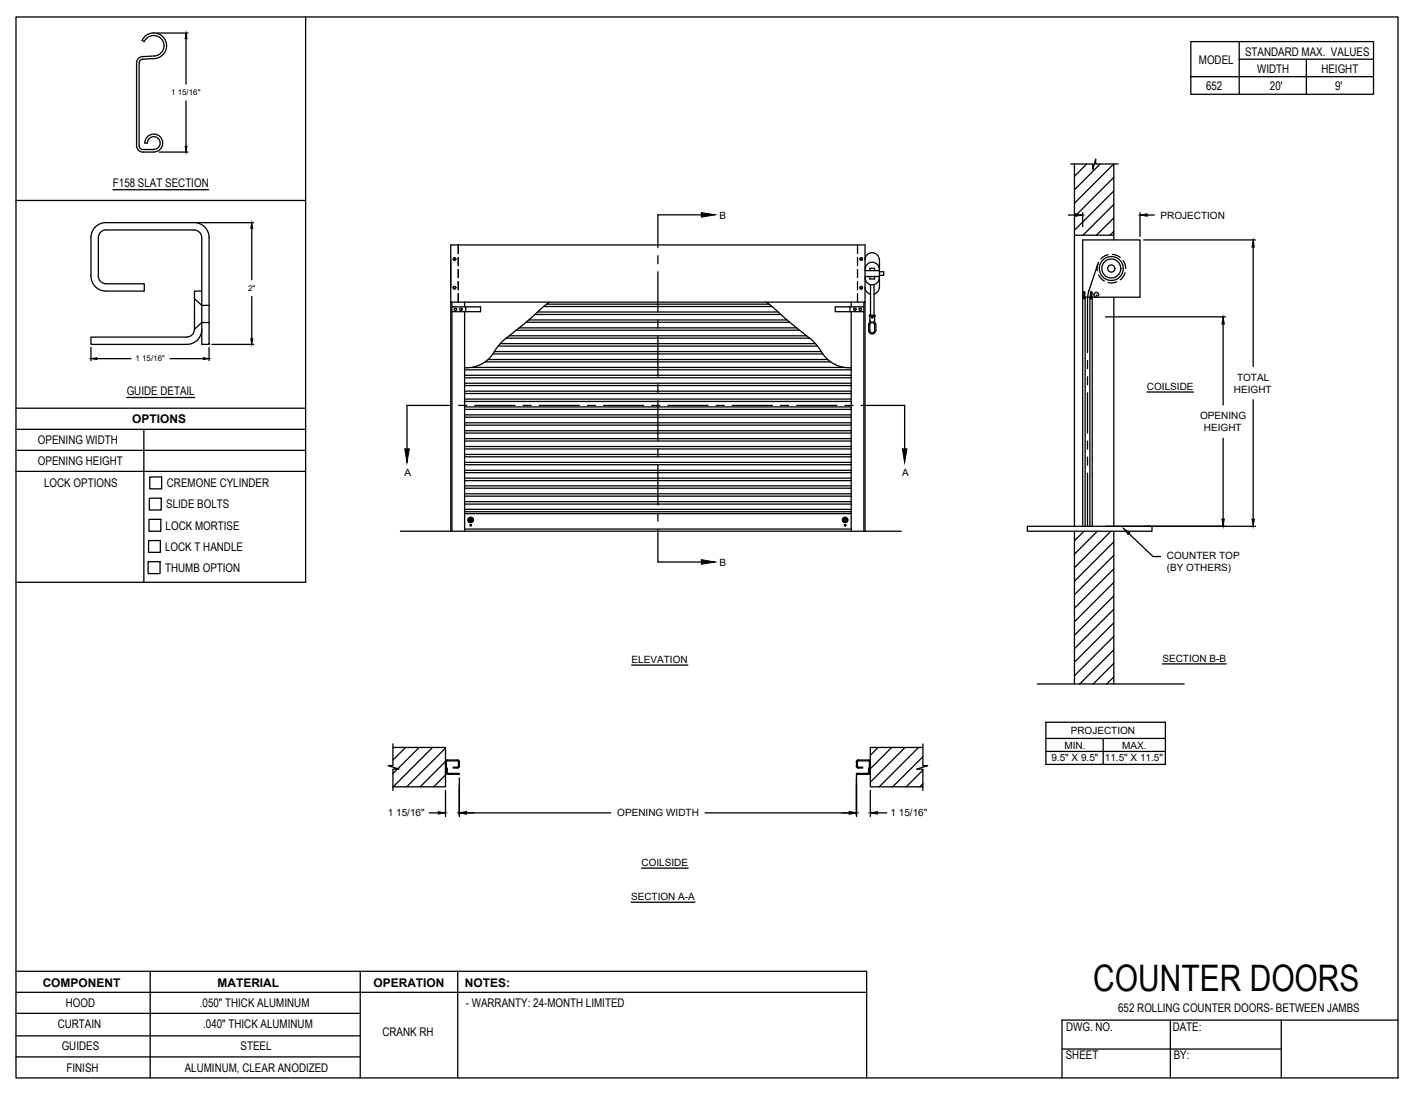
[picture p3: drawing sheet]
<svg xmlns="http://www.w3.org/2000/svg" width="279mm" height="216mm" viewBox="0 0 279 216" stroke-linecap="round" stroke-linejoin="round" font-family="sans-serif">
<!-- layer: ANNOTATIONS -->
<g fill="none" stroke="#000" stroke-width=".25">
<path d="M30.9 6.5h6.2M36.7 7.6v9M36.7 19.9v9M31.4 30h5.7M38.9 43.9h11.2M49.7 45.1v10.1M49.7 58.5v8.3M210.8 42.4h1.4M213.6 42v2.7M224.9 42v4.7M225.7 47.3h22M226.4 42.4h1.4"/>
<path d="M247.3 48.8v23.5M17.9 68.5v2.7M19.1 70.8h6.7M33.5 70.8h6.6M41.3 68.5v2.7M41.8 68h8.3M218.1 62.5h23.7M226.3 77.4h9.2M241.3 63.9v16M247.3 78.9v23.5M241.3 86.5v15.9M218.1 103.9h29.6"/>
<path d="M222.7 105.3l4.8 4.5h1.5M124.6 131.3h11.1M229.4 131h12.6M87.9 156v5.1M90.6 153.5v7.6M169 152.8v8.3M171.7 156v5.1M206.4 142.5h23.6v8.4h-23.6zM206.4 145.7h23.6M206.4 148.3h23.6M217.7 145.7v5.2M84.7 160.4h1.8"/>
<path d="M92.1 160.4h28.4M124.5 178.1h12.6M126.6 171.3h9.2M139.1 160.4h28.5M173.1 160.4h1.9"/>
</g>
<g fill="#000" stroke="#000" stroke-width=".2">
<path d="M36.7 6.5l.2 1.1h-.4zM36.5 28.9h.4l-.2 1.1zM49.7 43.9l.2 1.2h-.4zM212.2 42.2l1.4 .2-1.4 .3zM224.9 42.4l1.5-.2v.5zM247.3 47.3l.2 1.5h-.5zM17.9 70.8l1.2-.2v.4zM40.1 70.6l1.2 .2-1.2 .2zM49.5 66.8h.4l-.2 1.2zM241.3 62.5l.3 1.4h-.5zM221.7 104.3l1.2 .8-.3 .4zM241.1 102.4h.5l-.3 1.5z"/>
<path d="M247 102.4h.5l-.2 1.5zM86.5 160.2l1.4 .2-1.4 .3zM90.6 160.4l1.5-.2v.5zM167.6 160.2l1.4 .2-1.4 .3zM171.7 160.4l1.4-.2v.5z"/>
</g>
<!-- layer: CRANK RH -->
<g fill="none" stroke="#000" stroke-width=".25">
<path d="M211.3 32.4h4.3v1l.6-2v1h4.4M212 32.4v71.5M214.4 32.4l-2.4 2.4M217.1 32.4l-5.1 5.1M219.8 35l-7.8 7.8M219.8 37.7l-7.8 7.7M88.9 59.6h81.8v-11.3h-81.8v56.5M89.2 59.6v45.2M90.4 48.3v1.7M90.4 50.8v1.6M90.4 53.2v1.6M90.4 55.6v1.6"/>
<path d="M90.4 58v1.6M91.7 59.6v1M108.4 59.6l-1.8 1.5M151.2 59.6l1.8 1.5M168 59.6v1M169.2 48.3v1.7M169.2 50.8v1.6M169.2 53.2v1.6M169.2 55.6v1.6M169.2 58v1.6M170.5 59.6v45.2M170.7 59.6v45.2"/>
<path d="M170.7 54.6h2.8M170.7 53.4h2.8M170.7 56.7a1.41 1.41 0 0 0 1 1.4M170.7 51.3a1.41 1.41 0 0 1 1.4-1.4 1.41 1.41 0 0 1 1.4 1.4M170.7 54.8a1.41 1.41 0 0 0 1.4 1.4 1.41 1.41 0 0 0 1.4-1.4M170.7 53.2a1.41 1.41 0 0 1 1.4-1.4 1.41 1.41 0 0 1 1.4 1.4M171.6 53.4v-.5h1v.5M171.6 54.6v.5h1v-.5M171.8 56.2v6M172.5 56.2v6M173.5 56.7a1.41 1.41 0 0 1-1.1 1.4M173.5 53.6h.9v.7h-.9"/>
<path d="M173.5 51.3v5.4M212 40.1l7.8-7.7v14.9M212 46.4h7.8M213.6 58.7v-11.4h11.3v11.4h-9.6M213.7 57.6h.4l-.1 1h-.2zM213.8 58.6v.1M214 57.6v1.1M214.1 58.7h-.5v45.2M214.1 58.7h1.4v45.2M214.1 58.7v45.2M215.1 58.7v45.2M215.2 58.6v-1h.3l-.1 1.1"/>
<path d="M215.2 58.6h.2M215.2 58.6v.1M215.2 57.6v1M216.3 58.2l.2 .2 .2-.1a.47 .47 0 0 0-.3-.6 .47 .47 0 0 0-.6 .5 .47 .47 0 0 0 .5 .5M216.6 52.1l-2 6.3v11.2M216.7 51.8l-.2 1v.6M216.8 54.3l.5 .7 .6 .5M218.7 50.3l-.7 .2-.8 .6M219.5 50.2l.8 .2 .7 .4M219.8 58.7v45.2M219.8 40.3l-6.1 6.1M219.8 43l-3.5 3.4"/>
<path d="M219.8 45.7l-.8 .7M220.3 55.6l-.9 .2h-.7M221.6 51.4l.4 .7 .1 .9M222 53.8l-.2 .6-.7 .8M89.2 60.6h5.6v.9h-5.6M91.7 79.2h76.3M91.7 78.8h76.3M91.7 77.7h76.3M91.7 77.2h76.3M91.7 74.5h76.3M91.7 74.1h76.3M91.7 75.6h76.3"/>
<path d="M91.7 76.1h76.3M91.7 73h76.3M91.7 61.5v43.3M91.9 60.6v.9M93.1 72.5h73.4M95.8 71.4h68.1M96.3 71h67M97.3 69.9h65M97.5 69.5a6.3 6.3 0 0 1-5.8 3.1M97.6 69.4h64.5M98.3 68.3h63M98.7 67.8h62.2"/>
<path d="M99.9 66.7h59.8M100.5 66.3h58.6M101.9 65.2h55.9M102.4 64.7h54.8M103.8 63.6h52M104.4 63.1h50.9M105.6 62.1h48.5M106.1 61.6h47.4M106.6 61.1l-3.2 2.8-4 3.2-1.2 1.3-.7 1.1M107.3 60.5h45.1M107.9 60h43.8M153.1 61.1l3.1 2.8 4 3.2 1.2 1.3 .7 1.1"/>
<path d="M162.1 69.5a6.3 6.3 0 0 0 5.9 3.1M167.7 60.6v.9M168 61.5v43.3M170.5 60.6h-5.7v.9h5.7M171.4 65.2a.71 .71 0 0 0 .7 .7 .71 .71 0 0 0 .7-.7M171.4 64.1v1.1M171.6 62.4l-.1-.1 .1-.1h1v.2M171.6 62.4h1v.8a.48 .48 0 0 1-.5 .4 .48 .48 0 0 1-.5-.4zM171.7 63.3l-.3 .8M171.7 63.9a.48 .48 0 0 1 .5-.2 .48 .48 0 0 1 .4 .4v1.1a.48 .48 0 0 1-.5 .5 .48 .48 0 0 1-.5-.5zM172.6 63.3l.2 .8M172.8 64.1v1.1"/>
<path d="M214.6 71.2v1.5M214.6 74.3v1.6M214.6 77.5v7.9M91.7 99.5h76.3M91.7 99h76.3M91.7 88.6h76.3M91.7 88.1h76.3M91.7 91.7h76.3M91.7 91.2h76.3M91.7 89.7h76.3M91.7 90.1h76.3M91.7 94.8h76.3"/>
<path d="M91.7 94.4h76.3M91.7 92.8h76.3M91.7 93.3h76.3M91.7 97.9h76.3M91.7 97.5h76.3M91.7 95.9h76.3M91.7 96.4h76.3M91.7 85.5h76.3M91.7 85h76.3M91.7 86.6h76.3M91.7 87h76.3M91.7 82.3h76.3"/>
<path d="M91.7 81.9h76.3M91.7 83.4h76.3M91.7 83.9h76.3M91.7 80.3h76.3M91.7 80.8h76.3M214.6 87v1.6M214.6 90.2v1.6M214.6 93.4v10.5M79 104.8h98.8M91.7 101h76.3M91.7 100.5h76.3M91.7 101.4h76.3"/>
<path d="M91.7 104.4h76.3M92.7 102.6l-.3 .3M92.7 102.1l-.3 .3M92.7 102.7l-.2 .2M92.8 102.7l-.3 .3M92.8 102.1l-.4 .5M92.8 102.8l-.2 .2M92.9 102.8l-.3 .3M92.9 102.1l-.5 .5M93 102.1l-.6 .6M93 102.1l-.6 .7M93.1 102.2l-.7 .6"/>
<path d="M93.2 102.2l-.3 .2M93.2 102.2l-.3 .3M93.2 102.3l-.2 .2M93.3 102.3l-.3 .3M93.3 102.4l-.7 .7M93.3 102.8l-.2 .3M93.4 102.5l-.7 .6M93.4 102.5l-.6 .6M93.4 102.6l-.5 .5M93.4 102.7l-.5 .4M166.2 102.5l.7 .6M166.2 102.6l.6 .5"/>
<path d="M166.2 102.7l.5 .4M166.3 102.5l.6 .6M166.3 102.4l.7 .7M166.3 102.8l.3 .3M166.3 102.3l.3 .3M166.4 102.3l.2 .2M166.4 102.2l.3 .3M166.5 102.2l.3 .2M166.5 102.2l.7 .6M166.6 102.1l.7 .7M166.7 102.1l.6 .6M166.7 102.1l.6 .5"/>
<path d="M166.8 102.8l.2 .3M166.8 102.1l.5 .5M166.8 102.8l.3 .2M166.9 102.7l.2 .3M166.9 102.7l.3 .2M166.9 102.6l.3 .3M166.9 102.1l.3 .3M202.7 103.9h24.6v.9h-24.6zM212 104.8v30.2M213.9 104.8l-1.9 1.9M215.6 105.7l-3.6 3.7M216.5 104.8l-.8 .9"/>
<path d="M219.2 104.8l-7.2 7.2M219.8 104.8v30.2M219.8 106.9l-7.8 7.8M219.8 109.6l-7.8 7.8M219.8 112.3l-7.8 7.7M219.8 114.9l-7.8 7.8M219.8 117.6l-7.8 7.8M204.7 135h29M219.8 120.2l-7.8 7.8M219.8 122.9l-7.8 7.8M219.8 125.6l-7.8 7.8M219.8 128.2l-6.8 6.8"/>
<path d="M219.8 130.9l-4.1 4.1M219.8 133.6l-1.4 1.4M77.5 147.5h10.4v7.8h-10.4M77.5 146.8v4.3h-.9l2.1 .7h-1.2v4.2M78.4 151.8l-.9 .9M80 147.5l-2.5 2.5M82.7 147.5l-4.2 4.2M85.3 147.5l-7.7 7.8M87.9 152.3l.3 .2v-.9h-.1v.9l.1 .3h2.4v-.2h-2.2l-.2-.1M87.9 147.6l-7.7 7.7M87.9 150.3l-5 5M87.9 153l-2.3 2.3"/>
<path d="M88.2 150l-.3 .3M88.2 151.7l-.3 .2M88.2 150h2.1M90.3 150.1l.2 .2v.9l-.2 .2M90.3 150l.3 .3v1.1l-.3 .2M90.3 150.2h-2.2v2.6h-.2v-2.5M90.3 151.4h-.9v.2h.9M169 152.6h2.2l.2-.1v-.9h.2v.9l-.2 .3h-2.4zM169 150.3v.9M169.3 150l-.3 .3M169.3 150h2.1M171.4 150l.3 .3v2.5h-.1l-.1-2.6h-2.3v1.2h1v.2l-1.1-.1-.1-.3"/>
<path d="M171.4 151.7l.3 .2M171.7 152.3l-.3 .2M173.3 147.5l-1.6 1.6M175.9 147.5l-4.2 4.2M178.6 147.5l-6.9 6.9M181.3 147.5l-7.8 7.8M182.1 147.5h-10.4v7.8h10.4M182.1 146.8v4.3h.9l-2.1 .7h1.2v4.2M182.1 149.4l-6 5.9M182.1 152l-3.3 3.3M182.1 154.7l-.6 .6M183 151.1h.1"/>
<circle cx="89.7" cy="51.1" r=".24"/>
<circle cx="89.7" cy="56.8" r=".24"/>
<circle cx="169.9" cy="51.1" r=".24"/>
<circle cx="169.9" cy="56.8" r=".24"/>
<circle cx="213.9" cy="58.9" r=".1"/>
<circle cx="215.3" cy="58.9" r=".1"/>
<circle cx="219.3" cy="53" r="1.87"/>
<circle cx="219.3" cy="53" r="2.36"/>
<circle cx="219.3" cy="53" r=".71"/>
<circle cx="89.9" cy="61" r=".24"/>
<circle cx="90.9" cy="61" r=".24"/>
<circle cx="168.7" cy="61" r=".24"/>
<circle cx="169.7" cy="61" r=".24"/>
<circle cx="172.1" cy="62.7" r=".12"/>
<circle cx="92.9" cy="102.6" r=".52"/>
<circle cx="92.9" cy="102.6" r=".16"/>
<circle cx="92.9" cy="103.7" r=".16"/>
<circle cx="166.7" cy="102.6" r=".52"/>
<circle cx="166.7" cy="102.6" r=".16"/>
<circle cx="166.7" cy="103.7" r=".16"/>
</g>
<!-- layer: SECTION CUTS -->
<g fill="none" stroke="#000" stroke-width=".25">
<path d="M129.8 50.5v1.5M129.8 53.6v8M138.4 42.4h-8.6v6.5M129.8 63.2v1.5M129.8 66.3v8M129.8 75.9v1.5M129.8 79v8M88.9 80h-8.6v8.6M90.5 80h1.6M93.7 80h7.9M103.2 80h1.6M106.4 80h7.9"/>
<path d="M115.9 80h1.6M119.1 80h7.9M128.6 80h1.6M129.8 88.6v1.5M129.8 91.7v8M131.8 80h7.9M141.3 80h1.6M144.5 80h7.9M154 80h1.6M157.2 80h7.9M166.7 80h1.6M169.9 80h8.6v8.6"/>
<path d="M129.8 101.3v1.5M129.8 104.4v6.5h8.6"/>
</g>
<path d="M138.4 42l2.7 .4-2.7 .5zM79.9 88.6h.9l-.5 2.7zM178.1 88.6h.9l-.5 2.7zM138.4 110.4l2.7 .5-2.7 .5z" fill="#000" stroke="#000" stroke-width=".2"/>
<!-- layer: DETAILS -->
<g fill="none" stroke="#000" stroke-width=".25">
<path d="M28 8l.5 .2M28.1 11.2a1.26 1.26 0 0 0-1.2 1.2v16.4a1.26 1.26 0 0 0 1.3 1.2h2.1a1.77 1.77 0 0 0 1.8-1.8 1.77 1.77 0 0 0-1.8-1.7 1.77 1.77 0 0 0-1.7 1.7h.5a1.27 1.27 0 0 1 1.3-1.2 1.27 1.27 0 0 1 1.2 1.2 1.27 1.27 0 0 1-1.2 1.3h-2.2a.75 .75 0 0 1-.7-.7v-16.4a.75 .75 0 0 1 .7-.7M30.3 6.5a2.51 2.51 0 0 0-2.3 1.5M30.3 7a2.02 2.02 0 0 0-1.8 1.2M30.3 6.5h.1M30.3 7h.1M30.3 7a2.02 2.02 0 0 1 2.1 2 2.02 2.02 0 0 1-2 2l-2.3 .2M30.3 6.5a2.53 2.53 0 0 1 2.6 2.5 2.53 2.53 0 0 1-2.4 2.6l-2.3 .1M20.9 43.9a2.95 2.95 0 0 0-3 3v7.6a2.95 2.95 0 0 0 3 2.9h7.6v-1.4h-7.6a1.49 1.49 0 0 1-1.5-1.5v-7.6a1.49 1.49 0 0 1 1.5-1.5h17.4M20.9 43.9h17.4M38.3 43.9a2.95 2.95 0 0 1 3 3v21.1h-1.5v-21.1a1.54 1.54 0 0 0-1.5-1.5M38.4 58.9l1.4 1.4h1.5"/>
<path d="M39.8 57.4h-1.4v7.6a1.54 1.54 0 0 1-1.5 1.5M39.8 65a2.95 2.95 0 0 1-2.9 3h-19v-1.5h19M41.3 63.6h-1.5l-1.4 1.4"/>
</g>
<path d="M41.3 68h.1" fill="none" stroke="#000" stroke-width=".2"/>
<!-- layer: TITLE BLOCK -->
<g fill="none" stroke="#000" stroke-width=".25">
<path d="M3.2 3.3h272.6v209.4h-272.6zM60.3 3.3v111.6h-57.1M235 8.2h36v10.4h-36zM235 15.1h36M244.5 11.7h26.5M244.5 8.2v10.4M3.2 39.6h57.1M22.3 37.4h18.9M25 78.4h13.4M3.2 88.9h57.1M3.2 93h57.1M3.2 84.7h57.1"/>
<path d="M3.2 80.6h57.1M28.4 84.7v30.2M29.5 98.3h2.3v2.3h-2.3zM29.5 94.1h2.4v2.4h-2.4zM29.2 110.8h2.4v2.4h-2.4zM29.3 106.7h2.3v2.3h-2.3zM29.4 102.5h2.3v2.3h-2.3zM3.2 200h67.9M3.2 195.8h167.8M3.2 191.7h167.8v21M29.6 191.7v21M71.1 191.7v21"/>
<path d="M90.3 191.7v21M3.2 208.6h67.9M3.2 204.4h67.9M209.6 207h43.2M230.9 201.3v11.4M252.8 201.3v11.4M275.8 201.3h-66.2v11.4"/>
</g>
<!-- layer: 0 -->
<path d="M257.8 11.7v6.9" fill="none" stroke="#000" stroke-width=".25"/>
<text font-size="7.2" x="215.7" y="195.5">COUNTER DOORS</text>
<g font-size="2.4">
<text x="245.7" y="11.1">STANDARD MAX. VALUES</text>
<text x="236.6" y="12.7">MODEL</text>
<text x="238" y="17.8">652</text>
<text x="248.1" y="14.4">WIDTH</text>
<text x="250.6" y="17.8">20'</text>
<text x="260.7" y="14.4">HEIGHT</text>
<text x="263.4" y="17.8">9'</text>
<text x="22.3" y="36.9">F158 SLAT SECTION</text>
<text x="25" y="78">GUIDE DETAIL</text>
<text x="26.1" y="83.4">OPTIONS</text>
<text x="7.5" y="87.7">OPENING WIDTH</text>
<text x="7.5" y="91.8">OPENING HEIGHT</text>
<text x="8.7" y="96.2">LOCK OPTIONS</text>
<text x="32.8" y="100.4">SLIDE BOLTS</text>
<text x="32.9" y="96.2">CREMONE CYLINDER</text>
<text x="32.7" y="104.5">LOCK MORTISE</text>
<text x="32.6" y="108.7">LOCK T HANDLE</text>
<text x="32.6" y="112.9">THUMB OPTION</text>
<text x="8.4" y="194.7">COMPONENT</text>
<text x="42.9" y="194.7">MATERIAL</text>
<text x="73.7" y="194.7">OPERATION</text>
<text x="91.7" y="194.7">NOTES:</text>
<text x="11.4" y="202.8">CURTAIN</text>
<text x="13" y="198.8">HOOD</text>
<text x="39.4" y="198.6">.050&quot; THICK ALUMINUM</text>
<text x="40.1" y="202.9">.040&quot; THICK ALUMINUM</text>
<text x="91.9" y="198.6">- WARRANTY: 24-MONTH LIMITED</text>
<text x="210.4" y="203.6">DWG. NO.</text>
<text x="220.6" y="199.8">652 ROLLING COUNTER DOORS- BETWEEN JAMBS</text>
<text x="231.4" y="203.4">DATE:</text>
<text x="12.2" y="207.3">GUIDES</text>
<text x="47.5" y="207.2">STEEL</text>
<text x="75.5" y="204.5">CRANK RH</text>
<text x="210.3" y="209.1">SHEET</text>
<text x="231.6" y="209">BY:</text>
<text x="13.1" y="211.5">FINISH</text>
<text x="36.5" y="211.6">ALUMINUM, CLEAR ANODIZED</text>
</g>
<g font-size="2">
<text x="142" y="43.2">B</text>
<text x="229" y="43.1">PROJECTION</text>
<text x="226.3" y="76.9">COILSIDE</text>
<text x="243.5" y="77.5">HEIGHT</text>
<text x="244.1" y="75.1">TOTAL</text>
<text x="236.8" y="82.7">OPENING</text>
<text x="237.6" y="85.1">HEIGHT</text>
<text x="79.8" y="93.9">A</text>
<text x="178" y="93.9">A</text>
<text x="142" y="111.7">B</text>
<text x="230.2" y="112.8">(BY OTHERS)</text>
<text x="230.3" y="110.4">COUNTER TOP</text>
<text x="124.6" y="130.8">ELEVATION</text>
<text x="229.4" y="130.6">SECTION B-B</text>
<text x="210" y="147.7">MIN.</text>
<text x="211.3" y="144.9">PROJECTION</text>
<text x="221.4" y="147.7">MAX.</text>
<text x="207.5" y="150.1">9.5&quot; X 9.5&quot;</text>
<text x="218" y="150.1">11.5&quot; X 11.5&quot;</text>
<text x="76.5" y="161.1">1 15/16&quot;</text>
<text x="121.8" y="161.1">OPENING WIDTH</text>
<text x="175.7" y="161.1">1 15/16&quot;</text>
<text x="126.6" y="170.9">COILSIDE</text>
<text x="124.5" y="177.6">SECTION A-A</text>
</g>
<g font-size="1.6">
<text x="33.8" y="18.8">1 15/16&quot;</text>
<text x="49" y="57.4">2&quot;</text>
<text x="26.7" y="71.3">1 15/16&quot;</text>
</g>
</svg>
